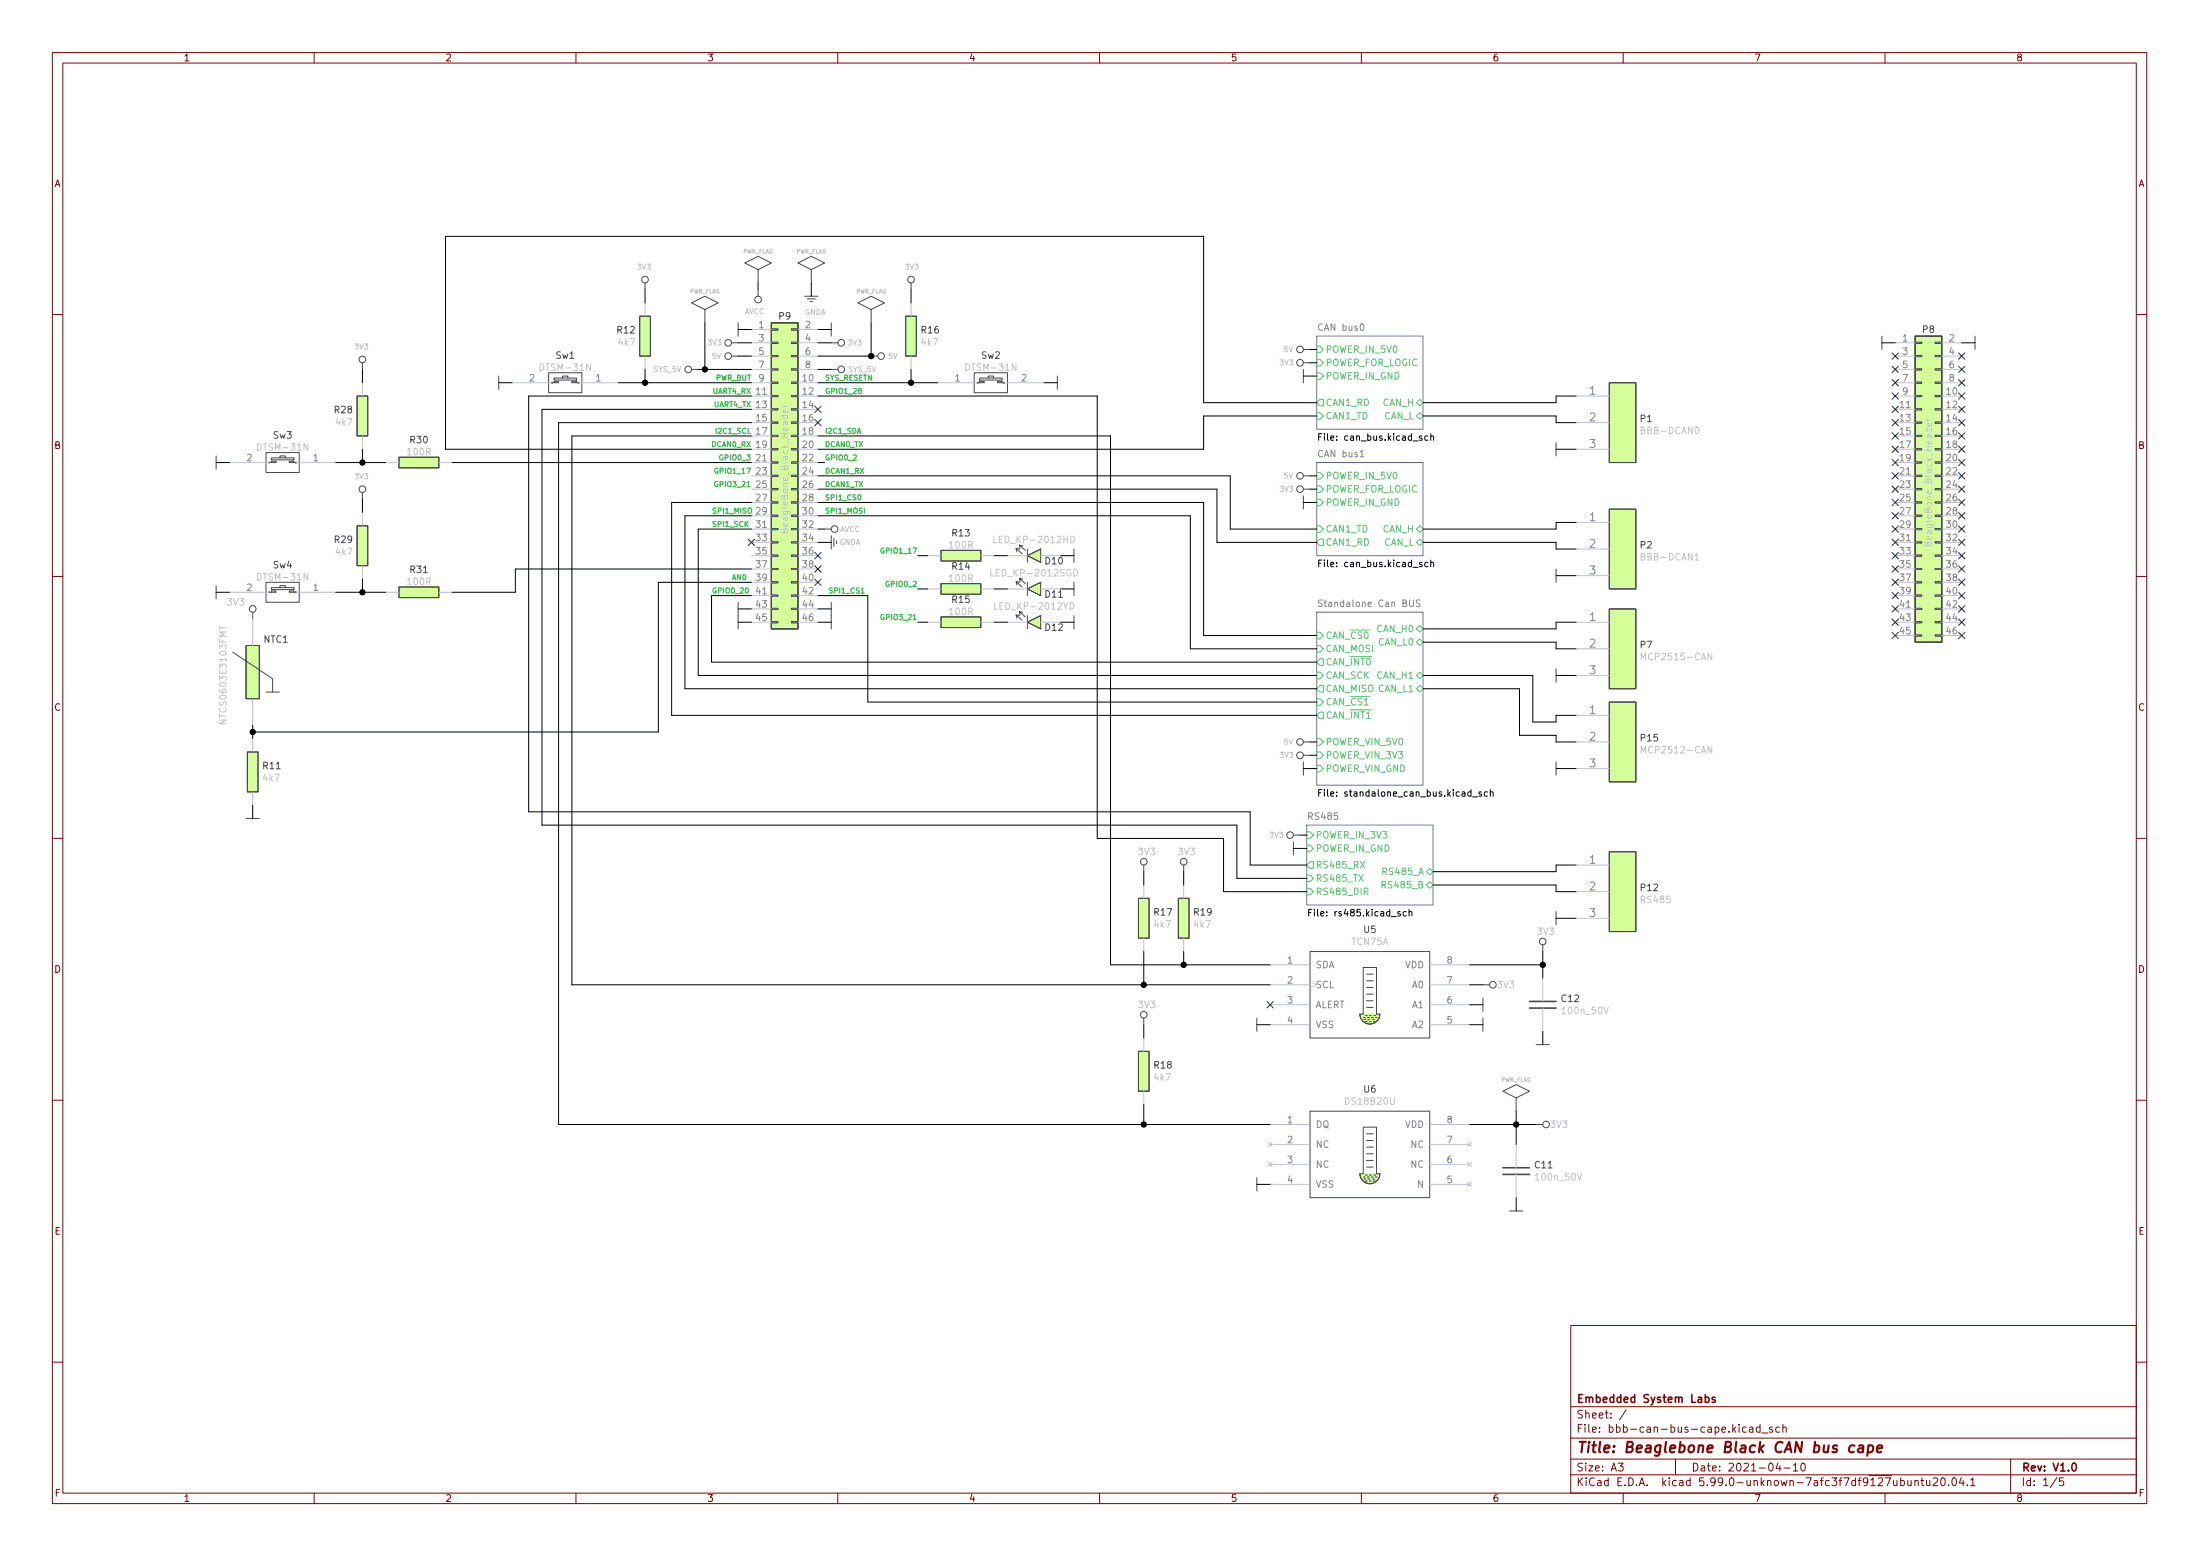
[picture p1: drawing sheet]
<svg xmlns="http://www.w3.org/2000/svg" width="420mm" height="297mm" viewBox="0 0 420 297" stroke-linecap="round" stroke-linejoin="round" font-family="sans-serif">
<g fill="none" stroke="#840000" stroke-width=".19">
<path d="M10 10h400v277h-400zM12 12h396v273h-396zM60 10v2M110 10v2M160 10v2M210 10v2M260 10v2M310 10v2M360 10v2M10 60h2M408 60h2M10 110h2"/>
<path d="M408 110h2M10 160h2M408 160h2M10 210h2M408 210h2M300 253h108v32h-108zM10 260h2M300 278.5h108M300 274.5h108M300 268.5h108M309.1 279.3h.9l-.5 .6 .4 .1v.7l-.2 .1-.6-.1M310.6 269.1l-1.3 2"/>
<path d="M320 278.5v3M333.5 272.5l-.4-.1-.3 .3 .1 .6h.6M334.1 272.5h.6l.1 .9M334.8 272.8h-.5a.29 .29 0 0 0-.2 .3 .29 .29 0 0 0 .2 .3l.5-.1M336.1 272.5l-.4-.1-.3 .3 .2 .6h.5M336.1 271.9v1.5M336.5 273.6h1.1M338.5 272.5l-.4-.1-.2 .2 .1 .2 .5 .2v.3h-.6M339.6 279.2l-.4 1.1h.9M339.9 272.5l-.5-.1-.3 .3 .2 .6h.6M339.9 279.8v1M340.5 272.6l.2-.2 .4 .1v.9"/>
<path d="M340.5 271.9v1.5M342.5 279.7l.4-.4v1.5M344.1 279.4l.2-.1a.8 .8 0 0 1 .5 .8 .8 .8 0 0 1-.5 .7 .99 .99 0 0 1-.2-1.4zM384 278.5v6.5M408 260h2M60 285v2M110 285v2M160 285v2M210 285v2M260 285v2M300 281.5h108M310 285v2"/>
<path d="M340.7 280.2h1.2M342.5 280.8h.9M360 285v2M364.4 282.6v.9l.4 .1 .2-.1M365 282.6v1M365.7 282.8l.2-.2 .4 .1 .1 .9M365.7 282.6v1M366.8 282.6h.6M367.1 282.1v1.3l.3 .2M367.9 282.6l.1 .9 .4 .1 .2-.1M368.6 282.6v1M369.2 282.3l.6-.2 .2 .2 .1 .2-1 1.1h1"/>
<path d="M370.9 282.2l.1-.1a.8 .8 0 0 1 .5 .8 .8 .8 0 0 1-.5 .7 1 1 0 0 1-.1-1.4zM372.1 283.5v.1M373 282.2l.1-.1a.8 .8 0 0 1 .6 .8 .8 .8 0 0 1-.6 .7 1 1 0 0 1-.1-1.4zM374.6 282l-.4 1.1h.9M374.9 282.6v1M375.7 283.5v.1M376.4 282.5l.4-.4v1.5M376.4 283.6h.8M392.9 282l-1.3 2M394.1 282.1h-.7l-.1 .7 .2-.1 .5 .1 .1 .2v.5l-.3 .1-.5-.1"/>
</g>
<path d="M325.7 266.8l.4-.1 .3 .3-.1 .6h-.6M327.5 266.8l-.3-.1-.2 .2v.2l.5 .2v.3h-.5M395.9 279.4l.1-.1a.8 .8 0 0 1 .6 .8 .8 .8 0 0 1-.6 .7 1 1 0 0 1-.1-1.4z" fill="none" stroke="#840000" stroke-width=".3"/>
<path d="M354.2 276a.66 .66 0 0 0-1 .3l-.1 .6 .2 .2h.7M355 276h.8l-.1 1.2M355.8 276.4l-.6 .1a.4 .4 0 0 0-.4 .3 .4 .4 0 0 0 .3 .4l.6-.1M356.8 276h.8l.2 .3-.1 .6a.66 .66 0 0 1-1 .2M356.9 275.9l-.3 2M358.5 276.6l1-.2-.1-.4-.5-.1-.4 .3v.9h.8" fill="none" stroke="#840000" stroke-width=".4"/>
<g fill="#fff" stroke="#fff" stroke-width=".19">
<path d="M251.5 88.3h20.3v17.8h-20.3z"/>
<path d="M249.6 157.5h24.1v15.3h-24.1z"/>
<path d="M251.5 64.2h20.3v17.8h-20.3z"/>
<path d="M251.5 116.9h20.3v33h-20.3z"/>
</g>
<path d="M251.5 64.2h20.3v17.8h-20.3zM251.5 88.3h20.3v17.8h-20.3zM251.5 116.9h20.3v33h-20.3zM249.6 157.5h24.1v15.3h-24.1z" fill="none" stroke="#3d5bdf" stroke-width=".19"/>
<path d="M259.8 87.2h.7M252.5 114.6l-.5-.1-.2 .1v.4l.6 .2 .1 .4-.2 .2-.5-.1M271.2 114.6l-.5-.1-.2 .1v.4l.6 .2 .1 .4-.2 .2-.5-.1" fill="none" stroke="#848484" stroke-width=".19"/>
<g fill="none" stroke="#000" stroke-width=".19">
<path d="M123.2 55.3v2.5M144.8 54v1.3M154.9 54v2.6M174 55.3v2.5M69.2 70.5v2.6M95.2 73.1h2.6M118.1 73.1h25.4M123.2 70.5v2.6M133.3 70.5h10.2M134.6 61.6v8.9M141 68h2.5M141 65.4h2.5"/>
<path d="M141 62.9h2.5M143.5 78.1h-40v79.4h132.7v10.2h13.4M143.5 75.6h-42.5v79.4h137.8v10.1h10.8M156.2 75.6h53.3v84.5h24.2v10.1h15.9M156.2 73.1h22.9M156.2 70.5h2.5M156.2 65.4h2.5M156.2 62.9h2.5M166.4 61.6v6.4h-10.2M174 70.5v2.6M199.4 73.1h2.5M248.9 71.8h2.6"/>
<path d="M250.2 69.3h1.3M250.2 66.7h1.3M251.5 76.9h-21.6v-31.8h-144.8v40.7h58.4M251.5 79.4h-21.6v6.4h-73.7M271.8 79.4h25.4v1.3h3.8M301 75.6h-3.8v1.3h-25.4M359.4 65.4h2.5M374.6 65.4h2.6M41.3 88.3h2.5M64.1 88.3h9.6M69.2 85.8v2.5M69.2 95.3v2.5"/>
<path d="M86.4 88.3h57.1M143.5 95.9h-15.2v40.7h123.2M143.5 83.2h-34.3v104.8h133.4M143.5 98.5h-12.7v33h120.7M143.5 80.7h-36.8v134h135.9M156.2 95.9h73.7v25.4h21.6M156.2 83.2h55.9v101h30.5M156.2 90.8h78.7v10.2h16.6M156.2 98.5h71.1v25.4h24.2M156.2 88.3h1.3M156.2 93.4h76.2v10.1h19.1M248.9 95.9h2.6"/>
<path d="M250.2 93.4h1.3M250.2 90.8h1.3M251.8 83.4h.5M252.4 82.8h-.6v1.3M272.7 83.3l-.4-.1-.2 .3 .1 .5h.5M273.3 83.3l.1-.1 .3 .1 .1 .8M273.3 82.8v1.3M297.2 85.8h3.8M301 99.7h-3.8v1.3h-25.4M41.3 113.1h2.5M64.1 113.1h9.6M69.2 110.5v2.6"/>
<path d="M141 118.8h2.5M141 116.2h2.5M143.5 101h-10.2v27.9h118.2M143.5 108.6h-45.1v4.5h-12M143.5 113.7h-7.6v12.7h115.6M143.5 111.2h-17.8v28.5h-77.4M156.2 118.8h2.5M156.2 116.2h2.5M156.2 113.7h9.5v20.3h85.8M156.2 101h1.3M156.2 103.5h2.5M175.3 118.8h1.9"/>
<path d="M175.3 112.4h1.9M175.3 106.1h1.9M189.9 118.8h2.5M189.9 112.4h2.5M189.9 106.1h2.5M202.6 118.8h2.5M202.6 112.4h2.5M202.6 106.1h2.5M251.8 107.5h.5M252.4 106.9h-.6v1.3M271.8 103.5h25.4v1.3h3.8M272.7 107.4l-.4-.1-.2 .3 .1 .5h.5"/>
<path d="M273.3 107.5l.1-.2 .3 .1 .1 .8M273.3 106.9v1.3M297.2 109.9h3.8M301 118.8h-3.8v1.3h-25.4M48.3 138.5v2.5M271.8 128.9h20.9v8.9h4.5v-1.2h3.8M271.8 122.6h25.4v1.3h3.8M271.8 131.5h18.4v8.9h7v1.2h3.8M297.2 128.9h3.8M48.3 153.7v2.5M248.3 159.4h1.3M248.9 146.7h2.6"/>
<path d="M250.2 141.6h1.3M250.2 144.2h1.3M251.8 151.3h.5M252.4 150.7h-.6v1.3M281.2 152.1h1M282.9 151.2h-.3l-.2 .1 .1 .2 .4 .1v.3h-.5M284.1 151.2h-.4l-.2 .2 .1 .5h.5M284.6 151.3l.2-.1h.3l.1 .8M284.6 150.7v1.3M297.2 146.7h3.8M218.4 166.4v2.5M226.1 166.4v2.5"/>
<path d="M247 162h2.6M249.9 174.2h.5M250.5 173.6h-.6v1.3M268.6 174.1l-.4-.1-.2 .3 .1 .5h.5M269.1 174.1l.2-.1 .3 .1 .1 .8M269.1 173.6v1.3M273.7 168.9h23.5v1.3h3.8M297.2 175.3h3.8M301 165.1h-3.8v1.3h-23.5M218.4 181.6v6.4M218.4 195.6v2.6M226.1 181.6v2.6"/>
<path d="M240 195.6h2.6M280.7 188h2.5M280.7 184.2h13.9M280.7 191.8h2.5M280.7 195.6h2.5M294.6 181.6v5.1M294.6 196.9v2.5M218.4 210.9v3.8M280.7 214.7h12.7M289.6 212.1v6.4M240 226.1h2.6M289.6 228.6v2.6"/>
</g>
<g fill="none" stroke="#48c16f" stroke-width=".19">
<path d="M251.5 78.8h.6l.6 .6-.6 .6h-.6zM251.5 71.2h.6l.6 .6-.6 .6h-.6zM251.5 66.1h.6l.6 .6-.6 .6h-.6zM251.5 68.6h.6l.6 .7-.6 .6h-.6zM252.1 76.2h.6v1.3h-.6l-.6-.6zM270.5 76.9l.6-.7 .7 .7-.7 .6zM270.5 79.4l.6-.6 .7 .6-.7 .6zM251.5 95.3h.6l.6 .6-.6 .7h-.6zM251.5 90.2h.6l.6 .6-.6 .7h-.6zM251.5 92.7h.6l.6 .7-.6 .6h-.6zM251.5 100.4h.6l.6 .6-.6 .6h-.6zM252.1 102.9h.6v1.3h-.6l-.6-.7z"/>
<path d="M270.5 101l.6-.6 .7 .6-.7 .6zM270.5 103.5l.6-.6 .7 .6-.7 .7zM251.5 123.2h.6l.6 .7-.6 .6h-.6zM251.5 128.3h.6l.6 .6-.6 .7h-.6zM251.5 133.4h.6l.6 .6-.6 .7h-.6zM251.5 120.7h.6l.6 .6-.6 .7h-.6zM252.1 130.8h.6v1.3h-.6l-.6-.6zM252.1 135.9h.6v1.3h-.6l-.6-.6zM252.1 125.8h.6v1.2h-.6l-.6-.6zM270.5 120.1l.6-.7 .7 .7-.7 .6zM270.5 122.6l.6-.6 .7 .6-.7 .6zM270.5 128.9l.6-.6 .7 .6-.7 .7z"/>
<path d="M270.5 131.5l.6-.7 .7 .7-.7 .6zM249.6 158.8h.6l.6 .6-.6 .7h-.6zM251.5 146.1h.6l.6 .6-.6 .7h-.6zM251.5 143.5h.6l.6 .7-.6 .6h-.6zM251.5 141h.6l.6 .6-.6 .7h-.6zM249.6 169.6h.6l.6 .6-.6 .7h-.6zM249.6 161.3h.6l.6 .7-.6 .6h-.6zM249.6 167h.6l.6 .7-.6 .6h-.6zM250.2 164.5h.6v1.3h-.6l-.6-.7zM259.8 164.4l.9 1.3M260.5 170.2l.6-.1 .2-.2-.1-.3-.7-.1v1.3M260.7 164.4l-.9 1.3"/>
<path d="M260.8 170.2l.5 .6M272.4 168.9l.6-.6 .7 .6-.7 .7zM272.4 166.4l.6-.6 .7 .6-.7 .6z"/>
</g>
<g fill="none" stroke="#484848" stroke-width=".19">
<path d="M123.2 54v1.3M132.1 57.8l2.5-1.2 2.6 1.2-2.6 1.3zM134.6 59.1v2.5M142.2 50.2l2.6-1.3 2.5 1.3-2.5 1.3zM144.8 51.5v2.5M144.8 55.3v1.3M152.4 50.2l2.5-1.3 2.6 1.3-2.6 1.3zM153.7 56.6h2.5M154.2 57.1h1.5M154.7 57.6h.5M154.9 51.5v2.5M163.8 57.8l2.6-1.2 2.5 1.2-2.5 1.3z"/>
<path d="M166.4 59.1v2.5M174 54v1.3M68.2 75.6h2v7.6h-2zM69.2 69.3v1.2M95.2 71.8v2.5M104.8 71.2h6.3v3.8h-6.3zM105.4 73.1h1.3v-.3h-.9v.3M105.8 72.2h4.3v.4h-4.3zM107.4 72.2v-.4h1.1v.4M110.1 73.1v-.3h-.9v.3h1.3M122.2 60.4h2v7.6h-2zM132.1 70.5h1.2"/>
<path d="M139.7 65.4h1.3M139.7 68h1.3M141 61.6v2.6M147.3 78h1.3v.3h-1.3zM147.3 75.5h1.3v.2h-1.3zM147.3 72.9h1.3v.3h-1.3zM147.3 70.4h1.3v.2h-1.3zM147.3 67.9h1.3v.2h-1.3zM147.3 65.3h1.3v.3h-1.3zM147.3 62.8h1.3v.2h-1.3zM151.1 78h1.3v.3h-1.3zM151.1 75.5h1.3v.2h-1.3z"/>
<path d="M151.1 72.9h1.3v.3h-1.3zM151.1 70.4h1.3v.2h-1.3zM151.1 67.9h1.3v.2h-1.3zM151.1 65.3h1.3v.3h-1.3zM151.1 62.8h1.3v.2h-1.3zM158.7 65.4h1.3M158.7 61.6v2.6M158.7 70.5h1.3M166.4 68h1.2M173 60.4h2v7.6h-2zM186.1 71.2h6.3v3.8h-6.3zM186.7 73.1h1.3v-.3h-.9v.3"/>
<path d="M187.1 72.2h4.3v.4h-4.3zM188.7 72.2v-.4h1v.4M191.4 73.1v-.3h-.9v.3h1.3M201.9 71.8v2.5M248.9 70.5v2.6M248.9 69.3h1.3M248.9 66.7h1.3M307.3 73.1h5.1v15.2h-5.1zM359.4 64.2v2.5M365.8 78h1.2v.3h-1.2zM365.8 75.5h1.2v.2h-1.2zM365.8 72.9h1.2v.3h-1.2z"/>
<path d="M365.8 70.4h1.2v.2h-1.2zM365.8 67.9h1.2v.2h-1.2zM365.8 65.3h1.2v.3h-1.2zM369.6 78h1.2v.3h-1.2zM369.6 75.5h1.2v.2h-1.2zM369.6 72.9h1.2v.3h-1.2zM369.6 70.4h1.2v.2h-1.2zM369.6 67.9h1.2v.2h-1.2zM369.6 65.3h1.2v.3h-1.2zM377.2 64.2v2.5M41.3 87v2.6M50.8 86.4h6.3v3.8h-6.3z"/>
<path d="M51.4 88.3h1.3v-.3h-.9v.3M51.8 87.4h4.3v.4h-4.3zM53.5 87.4v-.4h1v.4M56.1 88.3v-.3h-.9v.3h1.3M69.2 94v1.3M76.2 87.3h7.6v2h-7.6zM147.3 98.3h1.3v.3h-1.3zM147.3 95.8h1.3v.2h-1.3zM147.3 93.3h1.3v.2h-1.3zM147.3 90.7h1.3v.3h-1.3zM147.3 88.2h1.3v.2h-1.3zM147.3 85.6h1.3v.3h-1.3z"/>
<path d="M147.3 83.1h1.3v.2h-1.3zM147.3 80.6h1.3v.2h-1.3zM151.1 98.3h1.3v.3h-1.3zM151.1 95.8h1.3v.2h-1.3zM151.1 93.3h1.3v.2h-1.3zM151.1 90.7h1.3v.3h-1.3zM151.1 88.2h1.3v.2h-1.3zM151.1 85.6h1.3v.3h-1.3zM151.1 83.1h1.3v.2h-1.3zM151.1 80.6h1.3v.2h-1.3zM248.9 94.7v2.5M248.9 90.8h1.3"/>
<path d="M248.9 93.4h1.3M297.2 84.5v2.5M307.3 97.2h5.1v15.2h-5.1zM365.8 98.3h1.2v.3h-1.2zM365.8 95.8h1.2v.2h-1.2zM365.8 93.3h1.2v.2h-1.2zM365.8 90.7h1.2v.3h-1.2zM365.8 88.2h1.2v.2h-1.2zM365.8 85.6h1.2v.3h-1.2zM365.8 83.1h1.2v.2h-1.2zM365.8 80.6h1.2v.2h-1.2zM369.6 98.3h1.2v.3h-1.2z"/>
<path d="M369.6 95.8h1.2v.2h-1.2zM369.6 93.3h1.2v.2h-1.2zM369.6 90.7h1.2v.3h-1.2zM369.6 88.2h1.2v.2h-1.2zM369.6 85.6h1.2v.3h-1.2zM369.6 83.1h1.2v.2h-1.2zM369.6 80.6h1.2v.2h-1.2zM41.3 111.8v2.5M48.3 116.9v1.2M50.8 111.2h6.3v3.8h-6.3zM51.4 113.1h1.3v-.3h-.9v.3M51.8 112.2h4.3v.4h-4.3z"/>
<path d="M53.5 112.2v-.4h1v.4M56.1 113.1v-.3h-.9v.3h1.3M68.2 100.4h2v7.6h-2zM76.2 112.1h7.6v2h-7.6zM141 115v5.1M147.3 118.7h1.3v.2h-1.3zM147.3 116.1h1.3v.3h-1.3zM147.3 113.6h1.3v.2h-1.3zM147.3 111h1.3v.3h-1.3zM147.3 108.5h1.3v.2h-1.3zM147.3 106h1.3v.2h-1.3zM147.3 103.4h1.3v.3h-1.3z"/>
<path d="M147.3 100.9h1.3v.2h-1.3zM151.1 118.7h1.3v.2h-1.3zM151.1 116.1h1.3v.3h-1.3zM151.1 113.6h1.3v.2h-1.3zM151.1 111h1.3v.3h-1.3zM151.1 108.5h1.3v.2h-1.3zM151.1 106h1.3v.2h-1.3zM151.1 103.4h1.3v.3h-1.3zM151.1 100.9h1.3v.2h-1.3zM157.5 101h1.2M158.7 102.3v2.5M158.7 115v5.1"/>
<path d="M159.3 102.8v1.5M159.8 103.3v.5M179.7 105.1h7.6v2h-7.6zM179.7 111.4h7.6v2h-7.6zM179.7 117.8h7.6v2h-7.6zM194.1 104.7l.6 .1M194.1 111l.6 .2M194.1 117.4l.6 .1M194.2 105.3l-.1-.6 1.1 1M194.2 111.7l-.1-.7 1.1 1.1M194.2 118l-.1-.6 1.1 1M194.8 104.7l-.1-.7 1.1 1.1"/>
<path d="M194.8 111l-.1-.6 1.1 1M194.8 117.4l-.1-.7 1.1 1.1M196.2 106.1l2.6-1.3v2.6zM196.2 112.4l2.6-1.2v2.5zM196.2 118.8l2.6-1.3v2.6zM196.2 104.8v2.6M196.2 111.2v2.5M196.2 117.5v2.6M205.1 104.8v2.6M205.1 111.2v2.5M205.1 117.5v2.6M297.2 108.6v2.6"/>
<path d="M307.3 116.2h5.1v15.3h-5.1zM365.8 118.7h1.2v.2h-1.2zM365.8 116.1h1.2v.3h-1.2zM365.8 113.6h1.2v.2h-1.2zM365.8 111h1.2v.3h-1.2zM365.8 108.5h1.2v.2h-1.2zM365.8 106h1.2v.2h-1.2zM365.8 103.4h1.2v.3h-1.2zM365.8 100.9h1.2v.2h-1.2zM369.6 118.7h1.2v.2h-1.2zM369.6 116.1h1.2v.3h-1.2zM369.6 113.6h1.2v.2h-1.2z"/>
<path d="M369.6 111h1.2v.3h-1.2zM369.6 108.5h1.2v.2h-1.2zM369.6 106h1.2v.2h-1.2zM369.6 103.4h1.2v.3h-1.2zM369.6 100.9h1.2v.2h-1.2zM44.4 124.5l7.7 5.1v2.5M47 123.2h2.5v10.2h-2.5zM50.8 132.1h2.5M297.2 127.7v2.5M307.3 134h5.1v15.3h-5.1zM365.8 121.2h1.2v.2h-1.2zM369.6 121.2h1.2v.2h-1.2z"/>
<path d="M47 156.2h2.5M47.2 143.5h2.1v7.7h-2.1zM247 159.4h1.3M248.9 145.5v2.5M248.9 141.6h1.3M248.9 144.2h1.3M297.2 145.5v2.5M217.4 171.5h2.1v7.6h-2.1zM218.4 165.1v1.3M225 171.5h2.1v7.6h-2.1zM226.1 165.1v1.3M247 160.7v2.5"/>
<path d="M297.2 174v2.6M307.3 162.6h5.1v15.2h-5.1zM218.4 194.3v1.3M240 194.3v2.6M250.2 181.6h22.8v16.6h-22.8zM260.3 184.7h2.6v8.9h.6a1.9 1.9 0 0 1-1.9 1.9 1.9 1.9 0 0 1-1.9-1.9h.6zM260.3 194.2h.4M260.5 194.6h.4M260.7 195h.4M260.7 193.8h.4M261 192.3h1.3M261 191h1.3"/>
<path d="M261 189.8h1.3M261 188.5h1.3M261 187.2h1.3M261 186h1.3M261.1 194.2h.4M261.2 194.6h.4M261.5 195h.4M261.5 193.8h.4M261.9 194.2h.4M262.1 194.6h.4M262.3 195h.3M262.4 193.8h.4"/>
<path d="M262.6 194.2h.4M283.2 190.5v2.6M283.2 194.3v2.6M283.2 188h1.3M293.4 199.4h2.5M294.6 180.4v1.2M217.4 200.7h2.1v7.6h-2.1zM250.2 212.1h22.8v16.5h-22.8zM260.3 215.2h2.6v8.9h.6a1.9 1.9 0 0 1-1.9 1.9 1.9 1.9 0 0 1-1.9-1.9h.6zM261 219h1.3M261 217.7h1.3M261 216.4h1.3"/>
<path d="M287 208.3l2.6-1.3 2.5 1.3-2.5 1.3zM289.6 209.6v2.5M293.4 214.7h1.2M240 224.8v2.6M260.3 224.7h.4M260.5 225.1h.4M260.7 225.5h.4M260.7 224.3h.4M261 222.8h1.3M261 221.5h1.3M261 220.3h1.3M261.1 224.7h.4"/>
<path d="M261.2 225.1h.4M261.5 225.5h.4M261.5 224.3h.4M261.9 224.7h.4M262.1 225.1h.4M262.3 225.5h.3M262.4 224.3h.4M262.6 224.7h.4M288.3 231.2h2.5"/>
<circle cx="123.2" cy="53.4" r=".63"/>
<circle cx="144.8" cy="57.2" r=".63"/>
<circle cx="174" cy="53.4" r=".63"/>
<circle cx="69.2" cy="68.6" r=".63"/>
<circle cx="105.4" cy="73.1" r=".1"/>
<circle cx="110.5" cy="73.1" r=".1"/>
<circle cx="131.4" cy="70.5" r=".63"/>
<circle cx="139.1" cy="65.4" r=".63"/>
<circle cx="139.1" cy="68" r=".63"/>
<circle cx="160.7" cy="70.5" r=".63"/>
<circle cx="160.7" cy="65.4" r=".63"/>
<circle cx="168.3" cy="68" r=".63"/>
<circle cx="186.7" cy="73.1" r=".1"/>
<circle cx="191.8" cy="73.1" r=".1"/>
<circle cx="248.3" cy="66.7" r=".63"/>
<circle cx="248.3" cy="69.3" r=".63"/>
<circle cx="51.4" cy="88.3" r=".1"/>
<circle cx="56.5" cy="88.3" r=".1"/>
<circle cx="69.2" cy="93.4" r=".63"/>
<circle cx="248.3" cy="90.8" r=".63"/>
<circle cx="248.3" cy="93.4" r=".63"/>
<circle cx="48.3" cy="116.2" r=".63"/>
<circle cx="51.4" cy="113.1" r=".1"/>
<circle cx="56.5" cy="113.1" r=".1"/>
<circle cx="159.4" cy="101" r=".63"/>
<circle cx="246.4" cy="159.4" r=".63"/>
<circle cx="248.3" cy="141.6" r=".63"/>
<circle cx="248.3" cy="144.2" r=".63"/>
<circle cx="218.4" cy="164.5" r=".63"/>
<circle cx="226.1" cy="164.5" r=".63"/>
<circle cx="294.6" cy="179.7" r=".63"/>
<circle cx="218.4" cy="193.7" r=".63"/>
<circle cx="285.1" cy="188" r=".63"/>
<circle cx="295.3" cy="214.7" r=".63"/>
</g>
<g fill="#d4ff99" stroke="#d4ff99" stroke-width=".19">
<path d="M217.4 200.7h2.1v7.6h-2.1z"/>
<path d="M173 60.4h2v7.6h-2z"/>
<path d="M225 171.5h2.1v7.6h-2.1z"/>
<path d="M196.2 106.1l2.6-1.3v2.6z"/>
<path d="M196.2 112.4l2.6-1.2v2.5z"/>
<path d="M365.8 64.2h5v58.4h-5z"/>
<path d="M196.2 118.8l2.6-1.3v2.6z"/>
<path d="M179.7 105.1h7.6v2h-7.6z"/>
<path d="M179.7 111.4h7.6v2h-7.6z"/>
<path d="M259.7 224.1h1.9v1.9a1.91 1.91 0 0 1-1.9-1.9z"/>
<path d="M261.6 224.1h1.9a1.91 1.91 0 0 1-1.9 1.9z"/>
<path d="M259.7 193.6h1.9v1.9a1.91 1.91 0 0 1-1.9-1.9z"/>
<path d="M261.6 193.6h1.9a1.91 1.91 0 0 1-1.9 1.9z"/>
<path d="M307.3 134h5.1v15.3h-5.1z"/>
<path d="M147.3 61.6h5.1v58.5h-5.1z"/>
<path d="M217.4 171.5h2.1v7.6h-2.1z"/>
<path d="M179.7 117.8h7.6v2h-7.6z"/>
<path d="M47.2 143.5h2.1v7.7h-2.1z"/>
<path d="M68.2 75.6h2v7.6h-2z"/>
<path d="M68.2 100.4h2v7.6h-2z"/>
<path d="M76.2 87.3h7.6v2h-7.6z"/>
<path d="M47 123.2h2.5v10.2h-2.5z"/>
<path d="M76.2 112.1h7.6v2h-7.6z"/>
<path d="M122.2 60.4h2v7.6h-2z"/>
<path d="M307.3 162.6h5.1v15.2h-5.1z"/>
<path d="M307.3 116.2h5.1v15.3h-5.1z"/>
<path d="M307.3 97.2h5.1v15.2h-5.1z"/>
<path d="M307.3 73.1h5.1v15.2h-5.1z"/>
</g>
<g fill="none" stroke="#babcdd" stroke-width=".19">
<path d="M123.2 57.8v2.6M144.8 54h.1M154.9 54h.1M174 57.8v2.6M69.2 73.1v2.5M97.8 73.1h7.6M110.5 73.1h7.6M123.2 68v2.5M134.6 61.6h.1M143.5 73.1h3.8M143.5 65.4h3.8M143.5 75.6h3.8"/>
<path d="M143.5 78.1h3.8M143.5 68h3.8M143.5 70.5h3.8M143.5 62.9h3.8M152.4 73.1h3.8M152.4 65.4h3.8M152.4 75.6h3.8M152.4 78.1h3.8M152.4 68h3.8M152.4 70.5h3.8M152.4 62.9h3.8M166.4 61.6h.1"/>
<path d="M174 68v2.5M179.1 73.1h7.6M191.8 73.1h7.6M301 75.6h6.3M361.9 73.1h3.9M361.9 65.4h3.9M361.9 75.6h3.9M361.9 78.1h3.9M361.9 68h3.9M361.9 70.5h3.9M370.8 73.1h3.8M370.8 65.4h3.8"/>
<path d="M370.8 75.6h3.8M370.8 78.1h3.8M370.8 68h3.8M370.8 70.5h3.8M43.8 88.3h7.6M56.5 88.3h7.6M69.2 83.2v2.6M69.2 97.8v2.6M73.7 88.3h2.5M83.8 88.3h2.6M143.5 80.7h3.8M143.5 83.2h3.8"/>
<path d="M143.5 85.8h3.8M143.5 88.3h3.8M143.5 90.8h3.8M143.5 93.4h3.8M143.5 95.9h3.8M143.5 98.5h3.8M152.4 80.7h3.8M152.4 83.2h3.8M152.4 85.8h3.8M152.4 88.3h3.8M152.4 90.8h3.8M152.4 93.4h3.8"/>
<path d="M152.4 95.9h3.8M152.4 98.5h3.8M301 80.7h6.3M301 85.8h6.3M301 99.7h6.3M361.9 80.7h3.9M361.9 83.2h3.9M361.9 85.8h3.9M361.9 88.3h3.9M361.9 90.8h3.9M361.9 93.4h3.9M361.9 95.9h3.9"/>
<path d="M361.9 98.5h3.9M370.8 80.7h3.8M370.8 83.2h3.8M370.8 85.8h3.8M370.8 88.3h3.8M370.8 90.8h3.8M370.8 93.4h3.8M370.8 95.9h3.8M370.8 98.5h3.8M43.8 113.1h7.6M48.3 118.1v5.1M56.5 113.1h7.6"/>
<path d="M69.2 108v2.5M73.7 113.1h2.5M83.8 113.1h2.6M143.5 106.1h3.8M143.5 101h3.8M143.5 103.5h3.8M143.5 108.6h3.8M143.5 111.2h3.8M143.5 113.7h3.8M143.5 116.2h3.8M143.5 118.8h3.8M152.4 106.1h3.8"/>
<path d="M152.4 101h3.8M152.4 103.5h3.8M152.4 108.6h3.8M152.4 111.2h3.8M152.4 113.7h3.8M152.4 116.2h3.8M152.4 118.8h3.8M177.2 106.1h2.5M177.2 112.4h2.5M177.2 118.8h2.5M187.3 106.1h2.6M187.3 112.4h2.6"/>
<path d="M187.3 118.8h2.6M192.4 106.1h3.8M192.4 112.4h3.8M192.4 118.8h3.8M198.8 106.1h3.8M198.8 112.4h3.8M198.8 118.8h3.8M301 118.8h6.3M301 104.8h6.3M301 109.9h6.3M361.9 106.1h3.9M361.9 101h3.9"/>
<path d="M361.9 103.5h3.9M361.9 108.6h3.9M361.9 111.2h3.9M361.9 113.7h3.9M361.9 116.2h3.9M361.9 118.8h3.9M370.8 106.1h3.8M370.8 101h3.8M370.8 103.5h3.8M370.8 108.6h3.8M370.8 111.2h3.8M370.8 113.7h3.8"/>
<path d="M370.8 116.2h3.8M370.8 118.8h3.8M48.3 133.4v5.1M301 136.6h6.3M301 123.9h6.3M301 128.9h6.3M361.9 121.3h3.9M370.8 121.3h3.8M48.3 141v2.5M48.3 151.2v2.5M301 141.6h6.3M301 146.7h6.3"/>
<path d="M218.4 168.9v2.6M218.4 179.1v2.5M226.1 168.9v2.6M226.1 179.1v2.5M301 165.1h6.3M301 170.2h6.3M301 175.3h6.3M218.4 198.2v2.5M242.6 184.2h7.6M242.6 188h7.6M242.6 191.8h7.6M242.6 195.6h7.6"/>
<path d="M250.2 187.4l1.3 .6-1.3 .6M273 184.2h7.7M273 188h7.7M273 191.8h7.7M273 195.6h7.7M294.6 186.7v4.5M294.6 192.4v4.5M218.4 208.3v2.6M242.2 218.1l.8 .8M242.6 214.7h7.6M242.6 218.5h7.6M243 218.1l-.8 .8"/>
<path d="M273 214.7h7.7M273 218.5h7.7M280.3 218.1l.8 .8M281.1 218.1l-.8 .8M289.6 212.1h.1M289.6 218.5v4.4M242.2 221.9l.8 .8M242.6 222.3h7.6M242.6 226.1h7.6M243 221.9l-.8 .8M273 222.3h7.7M273 226.1h7.7"/>
<path d="M280.3 225.7l.8 .8M280.3 221.9l.8 .8M281.1 225.7l-.8 .8M281.1 221.9l-.8 .8M289.6 224.2v4.4"/>
</g>
<g fill="none" stroke="#c2c2c2" stroke-width=".19">
<path d="M149.6 77.3l.2 .4M149.6 77.7h.8M150.4 78.3v.3l-.1 .2-.7-.1v-.4l.3-.1 .1 .6M368 79.8l.3 .4M323.9 81.6l.1-.1a.68 .68 0 0 1 .5 .7 .68 .68 0 0 1-.5 .6 .85 .85 0 0 1-.1-1.2zM368 80.2h.9M368.8 80.8l.1 .4-.2 .1h-.6v-.5l.2-.1 .1 .6M41.9 119.5v.7M149.8 101.2l.2-.3 .3 .1 .1 .2v.5h-1.2l.1-.6h.4l.1 .6M189.2 108.7v1.3h.6M189.8 102.3v1.3h.6M189.9 115v1.3h.6"/>
<path d="M204.4 115a.64 .64 0 0 1 .7 .7 .64 .64 0 0 1-.7 .6zM204.5 102.3a.64 .64 0 0 1 .7 .7 .64 .64 0 0 1-.7 .6zM205.1 108.7a.64 .64 0 0 1 .7 .6 .64 .64 0 0 1-.7 .7zM323.7 106l.4-.3v1.2M323.7 106.9h.7M368.2 103.8l.2-.3h.4l.1 .2v.5h-1.3l.1-.6 .4 .1 .1 .5M41.9 137.5h1.3l-1.3 .7h1.3M313.4 126v-1.3l.5 .9 .4-.9v1.3M326.9 124.7v1.3l-.7-1.3v1.3M313.4 143.8v-1.3l.5 .9 .4-.9v1.3M326.9 142.5v1.3l-.7-1.3v1.3"/>
</g>
<path d="M147.3 61.6h5.1v58.5h-5.1zM365.8 64.2h5v58.4h-5z" fill="none" stroke="#484848" stroke-width=".25"/>
<path d="M292.1 192.4h5.1M292.1 191.2h5.1M287 224.2h5.1M287 222.9h5.1" fill="none" stroke="#484848" stroke-width=".3"/>
<path d="M164.1 74.6l-.2-.2 .1-.2h.4l.1 .3-.6 .2 .2 .4 .4-.2-.2-.3M137.1 89.4a.45 .45 0 0 0-.6 .5 .45 .45 0 0 0 .6 .4v-.4h-.2M137.1 92a.45 .45 0 0 0-.6 .4 .45 .45 0 0 0 .6 .4v-.3h-.2M142.4 112.3l.2-.1a.49 .49 0 0 1 .3 .5 .49 .49 0 0 1-.4 .5l-.2-.4zM164.5 113.2h.5M168.8 104.7a.45 .45 0 0 0-.6 .4 .45 .45 0 0 0 .7 .4v-.3h-.2M168.8 117.4a.45 .45 0 0 0-.6 .4 .45 .45 0 0 0 .7 .4v-.3h-.2" fill="none" stroke="#00c200" stroke-width=".19"/>
<g fill="none" stroke="#000084" stroke-width=".19">
<path d="M155.6 77.5l1.2 1.3M156.8 77.5l-1.2 1.3M361.3 77.5l1.3 1.3M361.3 75l1.3 1.2M361.3 72.5l1.3 1.2M361.3 69.9l1.3 1.2M361.3 67.4l1.3 1.2M362.6 77.5l-1.3 1.3M362.6 75l-1.3 1.2M362.6 72.5l-1.3 1.2M362.6 69.9l-1.3 1.2M362.6 67.4l-1.3 1.2"/>
<path d="M374 72.5l1.3 1.2M374 75l1.3 1.2M374 69.9l1.3 1.2M374 67.4l1.3 1.2M374 77.5l1.3 1.3M375.3 72.5l-1.3 1.2M375.3 75l-1.3 1.2M375.3 69.9l-1.3 1.2M375.3 67.4l-1.3 1.2M375.3 77.5l-1.3 1.3M155.6 80.1l1.2 1.2M156.8 80.1l-1.2 1.2"/>
<path d="M361.3 90.2l1.3 1.3M361.3 87.7l1.3 1.2M361.3 85.2l1.3 1.2M361.3 82.6l1.3 1.2M361.3 80.1l1.3 1.2M361.3 97.9l1.3 1.2M361.3 95.3l1.3 1.2M361.3 92.8l1.3 1.2M362.6 85.2l-1.3 1.2M362.6 87.7l-1.3 1.2M362.6 82.6l-1.3 1.2M362.6 80.1l-1.3 1.2"/>
<path d="M362.6 90.2l-1.3 1.3M362.6 97.9l-1.3 1.2M362.6 95.3l-1.3 1.2M362.6 92.8l-1.3 1.2M374 97.9l1.3 1.2M374 92.8l1.3 1.2M374 90.2l1.3 1.3M374 85.2l1.3 1.2M374 82.6l1.3 1.2M374 95.3l1.3 1.2M374 87.7l1.3 1.2M374 80.1l1.3 1.2"/>
<path d="M375.3 97.9l-1.3 1.2M375.3 95.3l-1.3 1.2M375.3 92.8l-1.3 1.2M375.3 90.2l-1.3 1.3M375.3 87.7l-1.3 1.2M375.3 82.6l-1.3 1.2M375.3 80.1l-1.3 1.2M375.3 85.2l-1.3 1.2M142.9 102.9l1.2 1.3M144.1 102.9l-1.2 1.3M155.6 105.5l1.2 1.2M155.6 108l1.2 1.2"/>
<path d="M155.6 110.6l1.2 1.2M156.8 105.5l-1.2 1.2M156.8 108l-1.2 1.2M156.8 110.6l-1.2 1.2M361.3 110.6l1.3 1.2M361.3 108l1.3 1.2M361.3 105.5l1.3 1.2M361.3 102.9l1.3 1.3M361.3 100.4l1.3 1.2M361.3 118.2l1.3 1.2M361.3 115.6l1.3 1.3M361.3 113.1l1.3 1.2"/>
<path d="M362.6 110.6l-1.3 1.2M362.6 108l-1.3 1.2M362.6 105.5l-1.3 1.2M362.6 102.9l-1.3 1.3M362.6 100.4l-1.3 1.2M362.6 118.2l-1.3 1.2M362.6 115.6l-1.3 1.3M362.6 113.1l-1.3 1.2M374 100.4l1.3 1.2M374 115.6l1.3 1.3M374 113.1l1.3 1.2M374 108l1.3 1.2"/>
<path d="M374 105.5l1.3 1.2M374 118.2l1.3 1.2M374 110.6l1.3 1.2M374 102.9l1.3 1.3M375.3 115.6l-1.3 1.3M375.3 105.5l-1.3 1.2M375.3 108l-1.3 1.2M375.3 118.2l-1.3 1.2M375.3 102.9l-1.3 1.3M375.3 113.1l-1.3 1.2M375.3 110.6l-1.3 1.2M375.3 100.4l-1.3 1.2"/>
<path d="M361.3 120.7l1.3 1.2M362.6 120.7l-1.3 1.2M374 120.7l1.3 1.2M375.3 120.7l-1.3 1.2M242 191.2l1.2 1.2M243.2 191.2l-1.2 1.2"/>
</g>
<g fill="#000" stroke="#000" stroke-width=".19">
<circle cx="123.2" cy="73.1" r=".51"/>
<circle cx="134.6" cy="70.5" r=".51"/>
<circle cx="166.4" cy="68" r=".51"/>
<circle cx="174" cy="73.1" r=".51"/>
<circle cx="69.2" cy="88.3" r=".51"/>
<circle cx="69.2" cy="113.1" r=".51"/>
<circle cx="48.3" cy="139.7" r=".51"/>
<circle cx="218.4" cy="188" r=".51"/>
<circle cx="226.1" cy="184.2" r=".51"/>
<circle cx="294.6" cy="184.2" r=".51"/>
<circle cx="218.4" cy="214.7" r=".51"/>
<circle cx="289.6" cy="214.7" r=".51"/>
</g>
<text font-size="2.8" fill="#840000" x="301" y="277.3">Title: Beaglebone Black CAN bus cape</text>
<g font-size="2.1" fill="#848484">
<text x="303.6" y="75.3">1</text>
<text x="303.6" y="80.4">2</text>
<text x="303.6" y="85.5">3</text>
<text x="303.6" y="99.5">1</text>
<text x="303.6" y="104.6">2</text>
<text x="303.6" y="109.6">3</text>
<text x="303.6" y="118.5">1</text>
<text x="303.6" y="123.6">2</text>
<text x="303.6" y="128.7">3</text>
<text x="303.6" y="136.3">1</text>
<text x="303.6" y="141.4">2</text>
<text x="303.6" y="146.5">3</text>
<text x="303.6" y="164.9">1</text>
<text x="303.6" y="170">2</text>
<text x="303.6" y="175">3</text>
</g>
<g font-size="2.1" fill="#840000">
<text x="301" y="267.8">Embedded System Labs</text>
<text x="301" y="273.5">File: bbb-can-bus-cape.kicad_sch</text>
<text x="301" y="270.8">Sheet: /</text>
<text x="301" y="280.9">Size: A3</text>
<text x="323" y="280.9">Date: 2021-04-10</text>
<text x="386" y="280.9">Rev: V1.0</text>
<text x="301" y="283.7">KiCad E.D.A. kicad 5.99.0-unknown-7afc3f7df9~127~ubuntu20.04.1</text>
<text x="386" y="283.7">Id: 1/5</text>
</g>
<g font-size="1.8" fill="#840000">
<text x="35" y="11.7">1</text>
<text x="85" y="11.7">2</text>
<text x="135" y="11.7">3</text>
<text x="185" y="11.7">4</text>
<text x="235" y="11.7">5</text>
<text x="285" y="11.7">6</text>
<text x="335" y="11.7">7</text>
<text x="385" y="11.7">8</text>
<text x="10.3" y="35.7">A</text>
<text x="408.3" y="35.7">A</text>
<text x="10.3" y="85.7">B</text>
<text x="408.3" y="85.7">B</text>
<text x="10.3" y="135.7">C</text>
<text x="408.3" y="135.7">C</text>
<text x="10.3" y="185.7">D</text>
<text x="408.3" y="185.7">D</text>
<text x="10.4" y="235.7">E</text>
<text x="408.4" y="235.7">E</text>
<text x="10.4" y="285.7">F</text>
<text x="35" y="286.7">1</text>
<text x="85" y="286.7">2</text>
<text x="135" y="286.7">3</text>
<text x="185" y="286.7">4</text>
<text x="235" y="286.7">5</text>
<text x="285" y="286.7">6</text>
<text x="335" y="286.7">7</text>
<text x="385" y="286.7">8</text>
<text x="408.4" y="285.7">F</text>
</g>
<g font-size="1.8" fill="#454750">
<text x="117.9" y="63.6">R12</text>
<text x="148.8" y="61">P9</text>
<text x="176" y="63.6">R16</text>
<text x="367.2" y="63.5">P8</text>
<text x="106.2" y="68.5">Sw1</text>
<text x="187.5" y="68.5">Sw2</text>
<text x="52.2" y="83.7">Sw3</text>
<text x="63.9" y="78.9">R28</text>
<text x="313.3" y="80.6">P1</text>
<text x="78.4" y="84.6">R30</text>
<text x="63.9" y="103.6">R29</text>
<text x="181.9" y="102.4">R13</text>
<text x="199.7" y="107.7">D10</text>
<text x="313.3" y="104.7">P2</text>
<text x="52.2" y="108.5">Sw4</text>
<text x="78.4" y="109.4">R31</text>
<text x="181.9" y="108.7">R14</text>
<text x="181.9" y="115.1">R15</text>
<text x="199.7" y="114.1">D11</text>
<text x="50.4" y="122.7">NTC1</text>
<text x="199.7" y="120.4">D12</text>
<text x="313.3" y="123.7">P7</text>
<text x="313.4" y="141.5">P15</text>
<text x="50.3" y="146.8">R11</text>
<text x="313.4" y="170.1">P12</text>
<text x="220.5" y="174.8">R17</text>
<text x="228.1" y="174.8">R19</text>
<text x="260.5" y="178.1">U5</text>
<text x="298.3" y="191.3">C12</text>
<text x="220.5" y="204">R18</text>
<text x="260.5" y="208.6">U6</text>
<text x="293.2" y="223">C11</text>
</g>
<g font-size="1.8" fill="#c2c2c2">
<text x="118.2" y="65.9">4k7</text>
<text x="176" y="65.9">4k7</text>
<text x="103.5" y="70.8">DTSM-31N</text>
<text x="184.8" y="70.8">DTSM-31N</text>
<text x="64.2" y="81.2">4k7</text>
<text x="313.7" y="82.9">BBB-DCAN0</text>
<text x="49.6" y="86">DTSM-31N</text>
<text x="77.9" y="86.9">100R</text>
<text x="150.5" y="101" transform="rotate(-90 150.5 101)">BeagleBone_Black_Header</text>
<text x="64.2" y="106">4k7</text>
<text x="181.4" y="104.7">100R</text>
<text x="190.5" y="103.7">LED_KP-2012HD</text>
<text x="313.7" y="107">BBB-DCAN1</text>
<text x="368.9" y="103.6" transform="rotate(-90 368.9 103.6)">BeagleBone_Black_Header</text>
<text x="49.6" y="110.8">DTSM-31N</text>
<text x="77.9" y="111.7">100R</text>
<text x="181.4" y="111">100R</text>
<text x="189.8" y="110">LED_KP-2012SGD</text>
<text x="43.4" y="115.6">3V3</text>
<text x="181.4" y="117.4">100R</text>
<text x="190.5" y="116.4">LED_KP-2012YD</text>
<text x="314" y="126">MCP2515-CAN</text>
<text x="43.3" y="137.7" transform="rotate(-90 43.3 137.7)">NTCS0603E3103FMT</text>
<text x="314" y="143.8">MCP2512-CAN</text>
<text x="50.3" y="149.1">4k7</text>
<text x="217.4" y="163.2">3V3</text>
<text x="225" y="163.2">3V3</text>
<text x="313.5" y="172.4">RS485</text>
<text x="220.5" y="177.1">4k7</text>
<text x="228.1" y="177.1">4k7</text>
<text x="293.6" y="178.5">3V3</text>
<text x="258.2" y="180.4">TCN75A</text>
<text x="286" y="188.6">3V3</text>
<text x="217.4" y="192.4">3V3</text>
<text x="298.6" y="193.6">100n_50V</text>
<text x="220.5" y="206.3">4k7</text>
<text x="257.1" y="210.9">DS18B20U</text>
<text x="296.2" y="215.3">3V3</text>
<text x="293.5" y="225.3">100n_50V</text>
</g>
<g font-size="1.8" fill="#848484">
<text x="144.9" y="62.6">1</text>
<text x="144.9" y="65.2">3</text>
<text x="153.8" y="62.6">2</text>
<text x="153.8" y="65.2">4</text>
<text x="251.9" y="63.1">CAN bus0</text>
<text x="363.4" y="65.2">1</text>
<text x="372.3" y="65.2">2</text>
<text x="144.9" y="67.7">5</text>
<text x="144.9" y="70.3">7</text>
<text x="153.8" y="67.7">6</text>
<text x="153.8" y="70.3">8</text>
<text x="363.4" y="67.7">3</text>
<text x="363.4" y="70.3">5</text>
<text x="372.3" y="67.7">4</text>
<text x="372.3" y="70.3">6</text>
<text x="101.1" y="72.8">2</text>
<text x="113.8" y="72.8">1</text>
<text x="144.4" y="75.3">11</text>
<text x="144.4" y="77.9">13</text>
<text x="144.9" y="72.8">9</text>
<text x="153.3" y="72.8">10</text>
<text x="153.3" y="75.3">12</text>
<text x="153.3" y="77.9">14</text>
<text x="182.4" y="72.8">1</text>
<text x="195.1" y="72.8">2</text>
<text x="362.9" y="77.9">11</text>
<text x="363.4" y="72.8">7</text>
<text x="363.4" y="75.3">9</text>
<text x="371.8" y="75.3">10</text>
<text x="371.8" y="77.9">12</text>
<text x="372.3" y="72.8">8</text>
<text x="144.4" y="80.4">15</text>
<text x="144.4" y="83">17</text>
<text x="153.3" y="80.4">16</text>
<text x="153.3" y="83">18</text>
<text x="362.9" y="80.4">13</text>
<text x="362.9" y="83">15</text>
<text x="371.8" y="80.4">14</text>
<text x="371.8" y="83">16</text>
<text x="47.1" y="88">2</text>
<text x="59.8" y="88">1</text>
<text x="144.4" y="85.5">19</text>
<text x="144.4" y="88">21</text>
<text x="153.3" y="85.5">20</text>
<text x="153.3" y="88">22</text>
<text x="251.9" y="87.3">CAN bus1</text>
<text x="362.9" y="85.5">17</text>
<text x="362.9" y="88">19</text>
<text x="371.8" y="85.5">18</text>
<text x="371.8" y="88">20</text>
<text x="144.4" y="90.6">23</text>
<text x="144.4" y="93.1">25</text>
<text x="144.4" y="95.7">27</text>
<text x="153.3" y="90.6">24</text>
<text x="153.3" y="93.1">26</text>
<text x="153.3" y="95.7">28</text>
<text x="362.9" y="90.6">21</text>
<text x="362.9" y="93.1">23</text>
<text x="362.9" y="95.7">25</text>
<text x="371.8" y="90.6">22</text>
<text x="371.8" y="93.1">24</text>
<text x="371.8" y="95.7">26</text>
<text x="144.4" y="98.2">29</text>
<text x="144.4" y="100.7">31</text>
<text x="153.3" y="98.2">30</text>
<text x="153.3" y="100.7">32</text>
<text x="362.9" y="98.2">27</text>
<text x="362.9" y="100.7">29</text>
<text x="371.8" y="98.2">28</text>
<text x="371.8" y="100.7">30</text>
<text x="144.4" y="103.3">33</text>
<text x="144.4" y="105.8">35</text>
<text x="153.3" y="103.3">34</text>
<text x="153.3" y="105.8">36</text>
<text x="362.9" y="103.3">31</text>
<text x="362.9" y="105.8">33</text>
<text x="371.8" y="103.3">32</text>
<text x="371.8" y="105.8">34</text>
<text x="47.1" y="112.8">2</text>
<text x="59.8" y="112.8">1</text>
<text x="144.4" y="108.4">37</text>
<text x="144.4" y="110.9">39</text>
<text x="144.4" y="113.4">41</text>
<text x="153.3" y="108.4">38</text>
<text x="153.3" y="110.9">40</text>
<text x="153.3" y="113.4">42</text>
<text x="362.9" y="108.4">35</text>
<text x="362.9" y="110.9">37</text>
<text x="362.9" y="113.4">39</text>
<text x="371.8" y="108.4">36</text>
<text x="371.8" y="110.9">38</text>
<text x="371.8" y="113.4">40</text>
<text x="144.4" y="116">43</text>
<text x="144.4" y="118.5">45</text>
<text x="153.3" y="116">44</text>
<text x="153.3" y="118.5">46</text>
<text x="252.7" y="115.9">Standalone Can BUS</text>
<text x="362.9" y="116">41</text>
<text x="362.9" y="118.5">43</text>
<text x="371.8" y="116">42</text>
<text x="371.8" y="118.5">44</text>
<text x="362.9" y="121.1">45</text>
<text x="371.8" y="121.1">46</text>
<text x="250" y="156.5">RS485</text>
<text x="245.9" y="183.9">1</text>
<text x="251.2" y="184.8">SDA</text>
<text x="268.3" y="184.8">VDD</text>
<text x="276.4" y="183.9">8</text>
<text x="245.9" y="187.7">2</text>
<text x="245.9" y="191.6">3</text>
<text x="251.2" y="188.6">SCL</text>
<text x="269.8" y="188.6">A0</text>
<text x="276.4" y="191.6">6</text>
<text x="276.4" y="187.7">7</text>
<text x="245.9" y="195.4">4</text>
<text x="251.2" y="192.4">ALERT</text>
<text x="251.2" y="196.3">VSS</text>
<text x="269.8" y="196.3">A2</text>
<text x="269.8" y="192.4">A1</text>
<text x="276.4" y="195.4">5</text>
<text x="245.9" y="214.4">1</text>
<text x="251.2" y="215.3">DQ</text>
<text x="268.3" y="215.3">VDD</text>
<text x="276.4" y="214.4">8</text>
<text x="245.9" y="218.2">2</text>
<text x="251.2" y="219.1">NC</text>
<text x="269.5" y="219.1">NC</text>
<text x="276.4" y="218.2">7</text>
<text x="245.9" y="222">3</text>
<text x="245.9" y="225.8">4</text>
<text x="251.2" y="222.9">NC</text>
<text x="251.2" y="226.7">VSS</text>
<text x="269.5" y="222.9">NC</text>
<text x="270.8" y="226.7">N</text>
<text x="276.4" y="225.8">5</text>
<text x="276.4" y="222">6</text>
</g>
<g font-size="1.8" fill="#48c16f">
<text x="253.1" y="67.3">POWER_IN_5V0</text>
<text x="253.1" y="69.9">POWER_FOR_LOGIC</text>
<text x="253.1" y="72.4">POWER_IN_GND</text>
<text x="253.1" y="77.5">CAN1_RD</text>
<text x="264" y="77.5">CAN_H</text>
<text x="253.1" y="80">CAN1_TD</text>
<text x="264.2" y="80">CAN_L</text>
<text x="253.1" y="91.5">POWER_IN_5V0</text>
<text x="253.1" y="94">POWER_FOR_LOGIC</text>
<text x="253.1" y="101.6">CAN1_TD</text>
<text x="253.1" y="96.6">POWER_IN_GND</text>
<text x="264" y="101.6">CAN_H</text>
<text x="253.1" y="104.2">CAN1_RD</text>
<text x="264.2" y="104.2">CAN_L</text>
<text x="253.1" y="124.5">CAN_MOSI</text>
<text x="253.1" y="122">CAN_~CS0~</text>
<text x="263.1" y="120.7">CAN_H0</text>
<text x="263.3" y="123.2">CAN_L0</text>
<text x="253.1" y="129.6">CAN_SCK</text>
<text x="253.1" y="127">CAN_~INT0~</text>
<text x="263.1" y="129.6">CAN_H1</text>
<text x="253.1" y="132.1">CAN_MISO CAN_L1</text>
<text x="253.1" y="137.2">CAN_~INT1~</text>
<text x="253.1" y="134.7">CAN_~CS1~</text>
<text x="253.1" y="142.3">POWER_VIN_5V0</text>
<text x="253.1" y="147.4">POWER_VIN_GND</text>
<text x="253.1" y="144.8">POWER_VIN_3V3</text>
<text x="251.2" y="160.1">POWER_IN_3V3</text>
<text x="251.2" y="165.8">RS485_RX</text>
<text x="251.2" y="162.6">POWER_IN_GND</text>
<text x="264.4" y="167">RS485_A</text>
<text x="251.2" y="170.9">RS485_DIR</text>
<text x="251.2" y="168.3">RS485_TX</text>
<text x="264.4" y="169.6">RS485_B</text>
</g>
<g font-size="1.8">
<text x="252.6" y="84.1">File: can_bus.kicad_sch</text>
<text x="252.6" y="108.2">File: can_bus.kicad_sch</text>
<text x="253.2" y="152.1">File: standalone_can_bus.kicad_sch</text>
<text x="250.9" y="174.9">File: rs485.kicad_sch</text>
</g>
<g font-size="1.4" fill="#c2c2c2">
<text x="121.8" y="51.5">3V3</text>
<text x="172.9" y="51.5">3V3</text>
<text x="142.1" y="60">AVCC</text>
<text x="135.2" y="65.9">3V3</text>
<text x="153.7" y="60.1">GNDA</text>
<text x="162" y="65.9">3V3</text>
<text x="67.8" y="66.7">3V3</text>
<text x="124.8" y="71">SYS_5V</text>
<text x="136" y="68.5">5V</text>
<text x="169.7" y="68.5">5V</text>
<text x="244.5" y="69.7">3V3</text>
<text x="245.2" y="67.2">5V</text>
<text x="67.8" y="91.5">3V3</text>
<text x="244.5" y="93.9">3V3</text>
<text x="245.2" y="91.3">5V</text>
<text x="160.3" y="101.6">AVCC</text>
<text x="160.3" y="104">GNDA</text>
<text x="245.2" y="142.1">5V</text>
<text x="244.5" y="144.7">3V3</text>
<text x="242.6" y="159.9">3V3</text>
</g>
<g font-size="1.4" fill="#00c200">
<text x="162" y="71">SYS_5V</text>
<text x="136.2" y="75.2">UART4_RX</text>
<text x="136.3" y="77.7">UART4_TX</text>
<text x="136.6" y="72.6">PWR_BUT</text>
<text x="157.5" y="75.2">GPIO1_28</text>
<text x="157.5" y="72.6">SYS_RESETN</text>
<text x="137" y="82.8">I2C1_SCL</text>
<text x="157.5" y="82.8">I2C1_SDA</text>
<text x="136" y="85.3">DCAN0_RX</text>
<text x="137.7" y="87.9">GPIO0_3</text>
<text x="157.5" y="87.9">GPIO0_2</text>
<text x="157.5" y="85.3">DCAN0_TX</text>
<text x="136.9" y="90.4">GPIO1_17</text>
<text x="136.9" y="93">GPIO3_21</text>
<text x="157.5" y="93">DCAN1_TX</text>
<text x="157.5" y="95.5">SPI1_CS0</text>
<text x="157.5" y="90.4">DCAN1_RX</text>
<text x="135.9" y="98">SPI1_MISO</text>
<text x="135.9" y="100.6">SPI1_SCK</text>
<text x="157.5" y="98">SPI1_MOSI</text>
<text x="168.7" y="105.7">GPIO1_17</text>
<text x="135.9" y="113.3">GPIO0_20</text>
<text x="139.7" y="110.7">AN0</text>
<text x="158.1" y="113.3">SPI1_CS1</text>
<text x="169.5" y="112">GPIO0_2</text>
<text x="168.7" y="118.4">GPIO3_21</text>
</g>
<g font-size="1.1" fill="#c2c2c2">
<text x="141.8" y="48.4">PWR_FLAG</text>
<text x="152" y="48.4">PWR_FLAG</text>
<text x="131.6" y="56">PWR_FLAG</text>
<text x="163.4" y="56">PWR_FLAG</text>
<text x="286.6" y="206.5">PWR_FLAG</text>
</g>
</svg>
